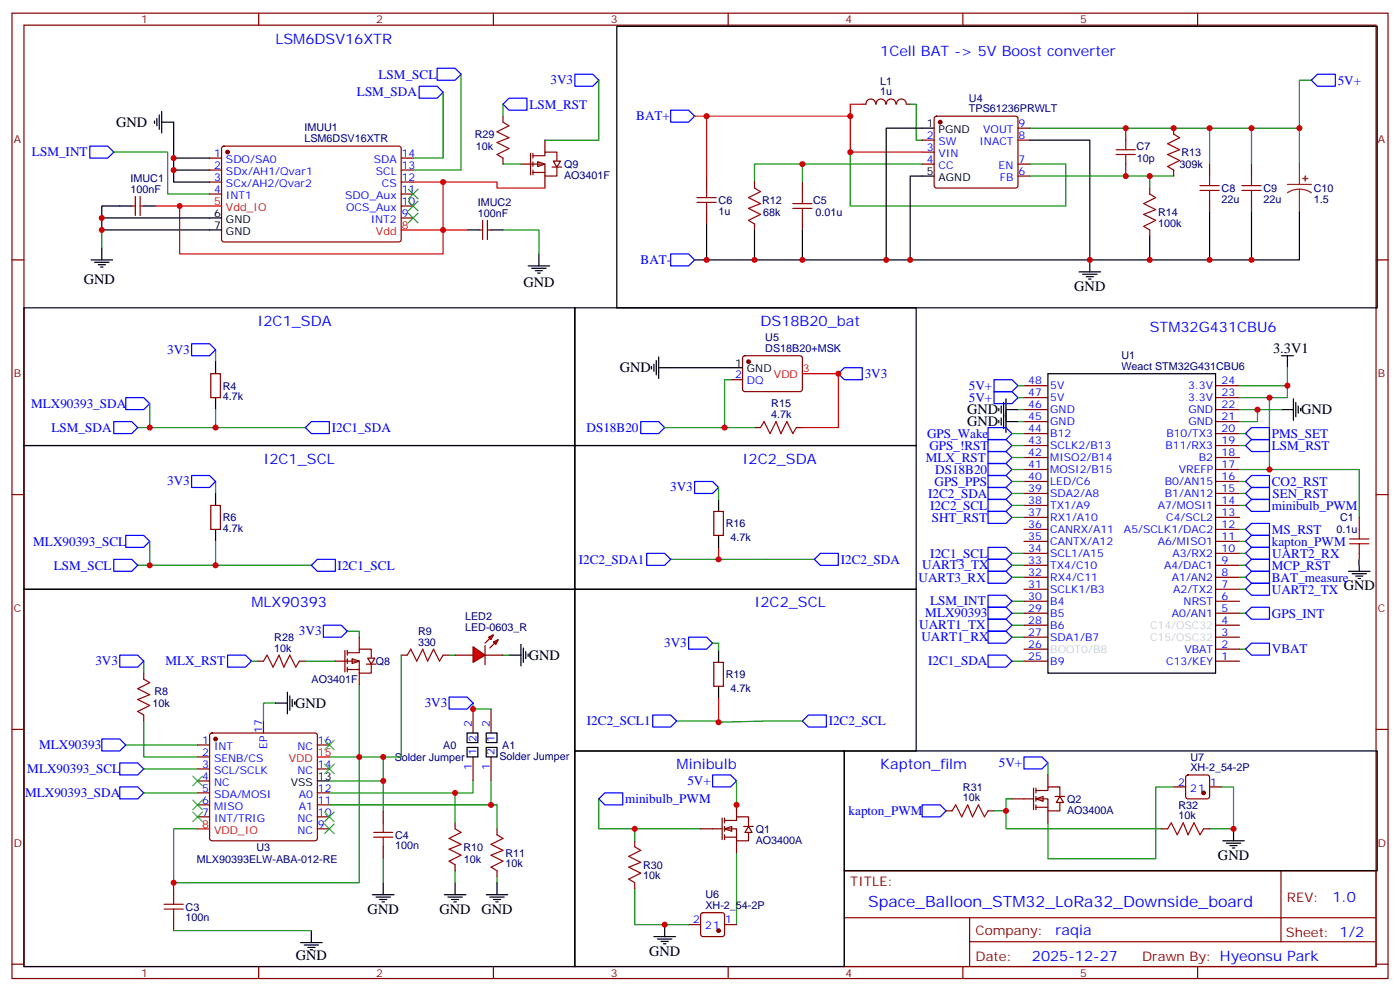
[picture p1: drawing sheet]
<svg xmlns="http://www.w3.org/2000/svg" width="412mm" height="292mm" viewBox="0 0 412 292" stroke-linecap="round" stroke-linejoin="round" font-family="sans-serif">
<g fill="none" stroke="#870000" stroke-width=".35">
<path d="M3.5 3.9h405.4v284.3h-405.4zM7.1 7.4h398.2v277.3h-398.2zM76.2 3.9v3.5M145.3 3.9v3.5M214.5 3.9v3.5M283.6 3.9v3.5M352.8 3.9v3.5M3.5 76.6h3.6M405.3 76.6h3.6M62.1 110.1h2.8v7h-2.8zM3.5 145.7h3.6M62.1 148.9h2.8v7h-2.8z"/>
<path d="M405.3 145.7h3.6M42.3 198.3v1.7M3.5 214.8h3.6M42.3 210.6v1.8M58.2 219.4h3.5M62 216.1l.4-.2h30.4l.5 .2 .2 .5v30.3l-.2 .5-.5 .3h-30.4l-.5-.3-.2-.5v-30.3zM77.6 212.4v3.5M93.5 219.4h3.5M139.3 208.8v7.1M144.6 208.8v7.1M405.3 214.8h3.6M58.2 223h3.5"/>
<path d="M58.2 226.5h3.5M58.2 230h3.5M58.2 233.5h3.5M58.2 237.1h3.5M93.5 226.5h3.5M93.5 233.5h3.5M93.5 237.1h3.5M112.9 238.8v3.6M139.3 223v7M144.6 223v7M51.2 260v3.5M58.2 240.6h3.5"/>
<path d="M93.5 240.6h3.5M93.5 244.1h3.5M112.9 249.4v3.5M134.1 242.4v1.7M134.1 254.7v1.8M146.4 244.1v1.8M146.4 256.5v1.7M248.7 256.5h156.6v28.2h-156.6zM377.3 256.5v20.9M51.2 270.6v3.5M248.7 270.3h156.5M285.6 277.4h119.6"/>
<path d="M285.6 270.3v14.1M3.5 284h3.6M76.2 284.7v3.5M145.3 284.7v3.5M214.5 284.7v3.5M283.6 284.7v3.5M352.8 284.7v3.5M405.3 284h3.6"/>
</g>
<g fill="none" stroke="#008700" stroke-width=".35">
<path d="M63.5 103v3.5M40.6 125.9h49.4M63.5 120.7v5.2M63.5 141.8v3.5M63.5 159.5v7M40.6 166.5h51.1M42.3 212.4v10.6h15.9M139.3 207.1v1.7h5.3M97 223h8.8v37h-54.6v-15.9h7M97 230h15.9v8.8M105.8 223h7.1v7M134.1 233.5v8.9"/>
<path d="M139.3 230v3.5h-42.3M144.6 230v7.1h-47.6M144.6 237.1h1.8v7M112.9 252.9v7.1"/>
</g>
<g fill="none" stroke="#000" stroke-width=".35">
<path d="M7.1 90.7h162.2v40.5h-162.2zM63.5 106.5v3.6M63.5 117.1v3.6M7.1 131.2h162.2v42.4h-162.2zM63.5 145.3v3.6M63.5 155.9v3.6M7.1 173.6h162.2v111.1h-162.2zM137.6 215.9h3.2v2.8h-3.2zM143.2 215.9h3.2v2.8h-3.2zM93.5 230h3.5M137.6 220.1h3.2v2.9h-3.2zM143.2 220.1h3.2v2.9h-3.2z"/>
<path d="M112.9 260v3.5M134.1 260v3.5M146.4 260v3.5M88.5 277.6h6.4M89.6 278.3h4.2M90.7 279h2.1M91.4 279.8h.7M91.7 274.1v3.5M109.7 263.5h6.4M110.8 264.2h4.2M111.8 264.9h2.1M112.5 265.6h.7"/>
<path d="M130.9 263.5h6.3M131.9 264.2h4.3M133 264.9h2.1M133.7 265.6h.7M143.2 263.5h6.4M144.3 264.2h4.2M145.3 264.9h2.2M146 265.6h.8"/>
</g>
<path d="M90 125.9l1.7-1.7h5.3v3.5h-5.3zM91.7 166.5l1.8-1.8h5.3v3.6h-5.3zM35.3 224.7h5.3l1.7 1.8-1.7 1.7h-5.3zM35.3 231.8h5.3l1.7 1.7-1.7 1.8h-5.3z" fill="none" stroke="#00f" stroke-width=".35"/>
<circle cx="63.5" cy="217.7" r=".53" fill="#870000" stroke="#870000" stroke-width=".35"/>
<path d="M93.5 223h3.5M58.2 244.1h3.5" fill="none" stroke="#f00" stroke-width=".35"/>
<path d="M42.3 200l1.8 1.1-3.5 1.7 3.5 1.8-3.5 1.4 3.5 1.8-3.5 1.8 1.7 1M110.1 245.2h5.6M110.1 246.6h5.6M112.9 242.4v2.8M112.9 246.6v2.8M134.1 244.1l1.7 1.1-3.5 1.7 3.5 1.8-3.5 1.4 3.5 1.8-3.5 1.7 1.8 1.1M146.4 245.9l1.8 1-3.6 1.8 3.6 1.8-3.6 1.4 3.6 1.7-3.6 1.8 1.8 1.1M48.3 266.3h5.7M48.3 267.8h5.7M51.2 263.5v2.8M51.2 267.8v2.8" fill="none" stroke="#a10000" stroke-width=".35"/>
<g fill="none" stroke="#3c3" stroke-width=".35">
<path d="M95.6 218l2.8 2.8M98.4 218l-2.8 2.8M56.8 228.6l2.8 2.8M56.8 235.7l2.8 2.8M56.8 239.2l2.8 2.8M59.6 228.6l-2.8 2.8M59.6 235.7l-2.8 2.8M59.6 239.2l-2.8 2.8M95.6 239.2l2.8 2.8M95.6 225.1l2.8 2.8M98.4 239.2l-2.8 2.8M98.4 225.1l-2.8 2.8"/>
<path d="M95.6 242.7l2.8 2.8M98.4 242.7l-2.8 2.8"/>
</g>
<g fill="#f00" stroke="#870000" stroke-width=".35">
<path d="M139.3 190.5l3.6 2.5-3.6 2.1z"/>
<path d="M142.9 190.1v5.7z"/>
</g>
<g fill="#870000" stroke="#870000" stroke-width=".35">
<path d="M142.9 189.4l1.4-1.4z"/>
<path d="M144.3 190.9l1.4-1.5z"/>
</g>
<g fill="#f00" stroke="#870000" stroke-width=".35">
<path d="M143.9 187.7l1.4-.7-.7 1.4z"/>
<path d="M145.3 189.1l1.5-.7-.8 1.4z"/>
</g>
<g fill="none" stroke="#870000" stroke-width=".35">
<path d="M254 30.7h1.1M255.1 30.7a1.41 1.41 0 0 1 1.4-1.5 1.41 1.41 0 0 1 1.4 1.5M258.1 30.7a1.41 1.41 0 0 1 1.4-1.5 1.41 1.41 0 0 1 1.4 1.5M261.1 30.7a1.41 1.41 0 0 1 1.4-1.5 1.41 1.41 0 0 1 1.4 1.5M264.1 30.7a1.41 1.41 0 0 1 1.4-1.5 1.41 1.41 0 0 1 1.4 1.5M267.1 30.7h1M275.4 34.4l.5-.2h23.3l.5 .2 .2 .5v19.8l-.3 .5-.4 .2h-23.3l-.5-.2-.2-.5v-19.8zM299.9 37.7h3.5M331.6 37.7v3.6M345.7 37.7v1.8M208.1 51.9v3.5M222.2 53.6v1.8"/>
<path d="M236.4 53.6v3.6M271.6 41.3h3.6M271.6 48.3h3.6M271.6 44.8h3.6M299.9 41.3h3.5M299.9 48.3h3.5M299.9 51.9h3.5M331.6 48.3v3.6M338.7 55.4v1.8M345.7 50.1v1.8M356.3 48.3v3.6M356.3 58.9v3.5"/>
<path d="M368.7 48.3v3.6M368.7 58.9v3.5M208.1 62.4v3.6M222.2 66v1.7M236.4 64.2v3.5M338.7 67.7v1.8M215.2 111.8h3.5M219 105l.4-.2h16.5l.5 .7-.1 9.4-.6 .5-16.5-.1-.5-.6v-9.2zM222.2 125.9h1.8M234.6 125.9h1.8M210.3 150.6h2.8v7.1h-2.8zM107.9 195.6h2.9"/>
<path d="M118.2 193h1.7M130.5 193h1.8M134.1 193h5.2M142.9 193h5.3M210.3 195.1h2.8v7h-2.8zM345.7 231.8h3.5M349.5 228.5l.5-.3h5.6l.5 .3 .2 .5v5.6l-.2 .5-.5 .2h-5.6l-.5-.2-.3-.5v-5.6zM356.3 231.8h3.5M202.8 272.3h3.6M206.6 269l.5-.2h5.6l.5 .2 .2 .5v5.7l-.2 .5-.5 .2h-5.6l-.5-.3-.2-.4v-5.7zM213.4 272.3h3.6"/>
</g>
<g fill="none" stroke="#a10000" stroke-width=".35">
<path d="M345.7 39.5l1.8 1.1-3.5 1.7 3.5 1.8-3.5 1.4 3.5 1.8-3.5 1.7 1.7 1.1M205.3 58.2h5.7M205.3 59.6h5.7M208.1 55.4v2.8M208.1 59.6v2.8M222.2 55.4l1.8 1-3.5 1.8 3.5 1.8-3.5 1.4 3.5 1.7-3.5 1.8 1.7 1.1M233.5 60h5.7M236.4 57.2v2.8M328.8 44.1h5.6M328.8 45.5h5.6M331.6 41.3v2.8M331.6 45.5v2.8"/>
<path d="M338.7 57.2l1.7 1-3.5 1.8 3.5 1.7-3.5 1.4 3.5 1.8-3.5 1.8 1.8 1M353.5 54.7h5.6M353.5 56.1h5.6M356.3 51.9v2.8M356.3 56.1v2.8M365.8 54.7h5.7M365.8 56.1h5.7M368.7 51.9v2.8M368.7 56.1v2.8M233.5 61.4h5.7M236.4 61.4v2.8M224 125.9l1.1-1.7 1.7 3.5 1.8-3.5 1.4 3.5 1.8-3.5 1.7 3.5 1.1-1.8"/>
<path d="M119.9 193l1.1-1.8 1.8 3.5 1.7-3.5 1.4 3.5 1.8-3.5 1.8 3.5 1-1.7"/>
</g>
<g fill="none" stroke="#000" stroke-width=".35">
<path d="M181.7 7.8h224v82.9h-224zM275.2 37.7h-14.1v38.9M275.2 51.9h-7.1v24.7M303.4 41.3h17.6v35.3M204.6 76.6h3.5M208.1 66v10.6h14.1M222.2 67.7v8.9h98.8M236.4 67.7v8.9M321 76.6v3.5M338.7 69.5v7.1h-17.7M356.3 62.4v14.2h-17.6M368.7 62.4v14.2h-12.4"/>
<path d="M382.8 62.4v14.2h-14.1M169.3 90.7h100.6v40.5h-100.6zM317.9 80.1h6.3M318.9 80.8h4.2M320 81.5h2.1M320.7 82.2h.7M191.9 108v.7M192.6 107.2v2.2M193.3 106.2v4.2M194 108.3h24.7M194 105.1v6.4M169.3 131.2h100.6v42.4h-100.6z"/>
<path d="M211.7 147.1v3.5M211.7 157.7v3.5M169.3 173.6h100.6v47.6h-100.6zM149.9 193h3.6M153.5 189.8v6.3M154.2 190.9v4.2M154.9 191.9v2.1M155.6 192.6v.7M211.7 191.6v3.5M81.1 207.1h3.6M84.7 203.9v6.4M85.4 205v4.2"/>
<path d="M86.1 206v2.1M86.8 206.7v.7M211.7 202.1v3.6M169.3 221.2h79.4v63.5h-79.4zM248.7 221.2h157v35.3h-157zM360.2 247.7h6.3M361.2 248.4h4.3M362.3 249.1h2.1M363 249.8h.7M363.4 244.1v3.6M192.6 275.9h6.4M193.7 276.6h4.2"/>
<path d="M194.7 277.3h2.1M195.4 278h.7M195.8 272.3v3.6"/>
</g>
<g fill="none" stroke="#008700" stroke-width=".35">
<path d="M268.1 30.7h1.8v10.6h1.7M303.4 37.7h79.4v10.6M356.3 37.7v10.6M368.7 37.7v10.6M386.3 23.6h-3.5v14.1M236.4 48.3v5.3M250.5 44.8v15.9h63.5v-12.4h-10.6M271.6 48.3h-49.4v5.3M303.4 51.9h42.3M338.7 51.9v3.5M44.1 118.9v7M215.2 111.8h-1.8v14.1"/>
<path d="M195.8 125.9h26.4M44.1 159.5v7M211.7 143.6v3.5M197.6 164.7h42.3M42.3 194.7v3.6M118.2 193v30h-5.3M132.3 193h1.8M148.2 193h1.7M37 219.4h21.2M81.1 207.1h-3.5v5.3M199.3 212.4h12.4v.3l14.1-.3h10.6M42.3 226.5h15.9"/>
<path d="M42.3 233.5h15.9M359.8 231.8h3.6v12.3h-7.1M134.1 256.5v3.5M146.4 258.2v1.8M217 251.2v21.1M51.2 274.1h40.5M187 261.8v10.5h15.8"/>
</g>
<g fill="none" stroke="#00f" stroke-width=".35">
<path d="M123.5 25.4h5.3l1.7 1.8-1.7 1.7h-5.3zM128.8 20.1h5.3l1.7 1.8-1.7 1.7h-5.3zM169.3 21.9h5.3l1.8 1.7-1.8 1.8h-5.3zM197.6 32.5h5.2l1.8 1.7-1.8 1.8h-5.2zM386.3 23.6l1.8-1.7h5.2v3.5h-5.2zM197.6 74.8h5.2l1.8 1.8-1.8 1.7h-5.2zM37 117.1h5.3l1.8 1.8-1.8 1.8h-5.3zM56.4 101.2h5.3l1.8 1.8-1.8 1.8h-5.3zM246.9 110.1l1.8-1.8h5.3v3.5h-5.3zM33.5 124.2h5.3l1.8 1.7-1.8 1.8h-5.3zM188.7 124.2h5.3l1.8 1.7-1.8 1.8h-5.3zM37 157.7h5.3l1.8 1.8-1.8 1.7h-5.3z"/>
<path d="M56.4 140.1h5.3l1.8 1.7-1.8 1.8h-5.3zM204.6 141.8h5.3l1.8 1.8-1.8 1.7h-5.3zM33.5 164.7h5.3l1.8 1.8-1.8 1.8h-5.3zM190.5 163h5.3l1.8 1.7-1.8 1.8h-5.3zM239.9 164.7l1.8-1.7h5.2v3.5h-5.2zM35.3 193h5.3l1.7 1.7-1.7 1.8h-5.3zM95.2 184.2h5.3l1.8 1.7-1.8 1.8h-5.3zM202.8 187.7h5.3l1.8 1.7-1.8 1.8h-5.3zM30 217.7h5.3l1.7 1.7-1.7 1.8h-5.3zM132.3 205.3h5.3l1.7 1.8-1.7 1.7h-5.3zM192.3 210.6h5.3l1.7 1.8-1.7 1.7h-5.3zM238.1 210.6h5.3v3.5h-5.3l-1.7-1.7z"/>
<path d="M176.4 235.3l1.8-1.8h5.2v3.6h-5.2zM209.9 228.2h5.3l1.8 1.8-1.8 1.8h-5.3zM271.6 237.1h5.3l1.8 1.7-1.8 1.8h-5.3zM301.6 223h5.3l1.8 1.7-1.8 1.8h-5.3z"/>
</g>
<g fill="#870000" stroke="#870000" stroke-width=".35">
<circle cx="276.9" cy="36" r=".53"/>
<circle cx="220.5" cy="106.5" r=".53"/>
<circle cx="211.7" cy="274.1" r=".53"/>
<circle cx="354.5" cy="233.5" r=".53"/>
</g>
<path d="M204.6 34.2h45.9M208.1 34.2v17.7M254 30.7h-3.5v14.1h21.1M236.4 110.1h10.5v15.8h-10.5M211.7 161.2v3.5M211.7 205.7v7" fill="none" stroke="#f00" stroke-width=".35"/>
<path d="M379.2 54.3h7.1M382.8 55.7l-1.9 .3-1.7 .8M382.8 55.7l1.8 .3 1.7 .8M382.8 48.3v6M382.8 55.7v6.7" fill="none" stroke="#8c2424" stroke-width=".35"/>
<g fill="#8c2424" stroke="#8c2424" stroke-width=".35">
<path d="M383.8 52.6h1.4z"/>
<path d="M384.5 51.9v1.4z"/>
</g>
<path d="M108.3 193.9h2.1l-1 1.7z" fill="#fff" stroke="#870000" stroke-width=".35"/>
<path d="M162.6 49.2h2.9M98.8 194.7h7v3.6h3.6v-2.5M101.6 191.6v6.3M102.3 192.3h3.5v-1.1h3.6v2.5M102.3 191.6v1.4M102.3 194v1.4M102.3 196.5v1.4M102.3 197.2h3.5M103.7 194l2.1 .7-2.1 .7zM105.8 187.7v3.5M105.8 198.3v3.5" fill="none" stroke="#870000" stroke-width=".35"/>
<path d="M102.3 185.9h3.5v1.8M105.8 201.8v21.2" fill="none" stroke="#008700" stroke-width=".35"/>
<path d="M67 193h5.3l1.8 1.7-1.8 1.8h-5.3z" fill="none" stroke="#00f" stroke-width=".35"/>
<path d="M163 47.4h2.1l-1.1 1.8z" fill="#fff" stroke="#870000" stroke-width=".35"/>
<g fill="none" stroke="#870000" stroke-width=".35">
<path d="M148.2 34.2v1.8M148.2 46.6v1.7M153.5 48.3h7v3.6h3.5v-2.5M156.3 45.2v6.3M157 45.9h3.5v-1.1h3.5v2.5M157 45.2v1.4M157 47.6v1.4M157 50.1v1.4M157 50.8h3.5M158.4 47.6l2.1 .7-2.1 .7zM160.5 41.3v3.5M160.5 51.9v3.5"/>
<path d="M75.8 194.7h1.8M88.2 194.7h1.8M278.7 238.8h1.8M291 238.8h1.8M187 247.7v1.7M187 260v1.8M342.2 244.1h1.8M354.5 244.1h1.8"/>
</g>
<path d="M176.4 23.6v17.7h-15.9M74.1 194.7h1.7M90 194.7h8.8M176.4 235.3v8.8h30M217 230v8.8M292.8 238.8h3.5v5.3h45.9M298.1 235.3h-1.8v3.5M308.7 224.7v3.5M345.7 231.8h-5.3v21.1h-31.7v-10.5M187 244.1v3.6" fill="none" stroke="#008700" stroke-width=".35"/>
<path d="M148.2 30.7l1.7-1.8h5.3v3.6h-5.3z" fill="none" stroke="#00f" stroke-width=".35"/>
<path d="M148.2 36l1.7 1-3.5 1.8 3.5 1.8-3.5 1.4 3.5 1.7-3.5 1.8 1.8 1.1M77.6 194.7l1.1-1.7 1.7 3.5 1.8-3.5 1.4 3.5 1.8-3.5 1.7 3.5 1.1-1.8M280.5 238.8l1-1.7 1.8 3.5 1.7-3.5 1.5 3.5 1.7-3.5 1.8 3.5 1-1.8M187 249.4l1.7 1.1-3.5 1.7 3.5 1.8-3.5 1.4 3.5 1.8-3.5 1.7 1.8 1.1M344 244.1l1-1.7 1.8 3.5 1.7-3.5 1.5 3.5 1.7-3.5 1.8 3.5 1-1.8" fill="none" stroke="#a10000" stroke-width=".35"/>
<g fill="#fff" stroke="#870000" stroke-width=".35">
<path d="M213.4 244.1l2.1-.7v1.4z"/>
<path d="M220.5 243.4l1 1.8h-2.1z"/>
</g>
<path d="M217 237.1v3.5M206.4 244.1h6.3M212.7 240.9v6.4M213.4 241.7h3.6v-1.1h3.5v2.8M213.4 244.1h3.6v3.6h3.5v-2.5M213.4 246.6h3.6M213.4 240.9v1.5M213.4 243.4v1.4M213.4 245.9v1.4M217 247.7v3.5M219.1 243.4h2.8" fill="none" stroke="#870000" stroke-width=".35"/>
<g fill="#fff" stroke="#870000" stroke-width=".35">
<path d="M305.2 235.3l2.1-.7v1.4z"/>
<path d="M312.2 234.6l1.1 1.8h-2.2z"/>
</g>
<g fill="none" stroke="#870000" stroke-width=".35">
<path d="M39.9 57.9v5.6M41.3 57.9v5.6M61.7 46.6h3.6M61.7 50.1h3.6M61.7 53.6h3.6M61.7 57.2h3.6M65.5 43.2l.5-.2 51.7 .1 .5 .6-.1 27.1-.6 .5-51.8-.1-.4-.6v-26.9zM118.2 46.6h3.5M118.2 50.1h3.5M118.2 53.6h3.5M118.2 57.2h3.5M38.8 60.7h1.1"/>
<path d="M41.3 60.7h1M118.2 64.2h3.5M118.2 60.7h3.5M141.1 67.7h1.1M142.2 64.9v5.7M143.6 64.9v5.7M143.6 67.7h1M301.6 117.1h7.1M301.6 113.6h7.1M358.1 117.1h7M358.1 113.6h7M301.6 138.3h7.1"/>
<path d="M301.6 134.8h7.1M301.6 131.2h7.1M301.6 127.7h7.1M301.6 124.2h7.1M301.6 120.7h7.1M358.1 138.3h7M358.1 134.8h7M358.1 131.2h7M358.1 127.7h7M358.1 124.2h7M358.1 120.7h7M301.6 159.5h7.1"/>
<path d="M301.6 155.9h7.1M301.6 152.4h7.1M301.6 148.9h7.1M301.6 145.3h7.1M301.6 141.8h7.1M358.1 159.5h7M358.1 155.9h7M358.1 152.4h7M358.1 148.9h7M358.1 145.3h7M358.1 141.8h7M400.4 152.4v3.5"/>
<path d="M301.6 177.1h7.1M301.6 173.6h7.1M301.6 170h7.1M301.6 166.5h7.1M301.6 163h7.1M358.1 177.1h7M358.1 173.6h7M358.1 170h7M358.1 166.5h7M358.1 163h7M400.4 163v3.5M301.6 194.7h7.1"/>
<path d="M301.6 191.2h7.1M301.6 187.7h7.1M301.6 184.2h7.1M301.6 180.6h7.1M358.1 194.7h7M358.1 191.2h7M358.1 187.7h7M358.1 184.2h7M358.1 180.6h7M298.1 235.3h6.3M304.4 232.1v6.4M305.2 232.8h3.5v-1h3.5v2.8"/>
<path d="M305.2 235.3h3.5v3.5h3.5v-2.4M305.2 237.8h3.5M305.2 232.1v1.4M305.2 234.6v1.4M305.2 237.1v1.4M308.7 228.2v3.6M308.7 238.8v3.6M310.8 234.6h2.8"/>
</g>
<g fill="none" stroke="#008700" stroke-width=".35">
<path d="M130.5 27.2v19.4h-8.8M135.8 21.9v28.2h-14.1M148.2 30.7v3.5M33.5 44.8h15.9v12.4h12.3M148.2 48.3h5.3M30 67.7v5.3M148.2 67.7h10.5v7.1M299.9 117.1h1.7M299.9 113.6h1.7M373.9 117.1v21.2M379.2 108.3v5.3h-14.1M379.2 113.6v3.5h-14.1"/>
<path d="M298.1 127.7h3.5M298.1 131.2h3.5M298.1 138.3h3.5M298.1 134.8h3.5M299.9 120.7h1.7M299.9 124.2h1.7M365.1 138.3h35.3v14.1M365.1 120.7h12.4M365.1 127.7h1.8M365.1 131.2h1.8M370.4 120.7v3.5h-5.3M298.1 141.8h3.5"/>
<path d="M298.1 145.3h3.5M298.1 148.9h3.5M298.1 152.4h3.5M365.1 141.8h1.8M365.1 145.3h1.8M365.1 148.9h1.8M365.1 155.9h1.8M365.1 159.5h1.8M298.1 177.1h3.5M298.1 166.5h3.5M298.1 163h3.5M298.1 170h3.5"/>
<path d="M365.1 173.6h1.8M365.1 166.5h1.8M365.1 163h1.8M365.1 170h1.8M400.4 164.7v1.8M209.9 189.4h1.8v2.2M298.1 180.6h3.5M298.1 194.7h3.5M298.1 184.2h3.5M298.1 187.7h3.5M365.1 180.6h1.8M365.1 191.2h1.8"/>
</g>
<circle cx="67" cy="44.8" r=".53" fill="#870000" stroke="#870000" stroke-width=".35"/>
<path d="M121.7 53.6h8.8v14.1h-12.3M130.5 53.6h15.9v1.8h14.1M45.9 60.7h19.4M52.9 60.7v14.1h77.6v-7.1h7.1" fill="none" stroke="#f00" stroke-width=".35"/>
<g fill="none" stroke="#000" stroke-width=".35">
<path d="M45.5 35.6v.7M46.2 34.9v2.1M46.9 33.9v4.2M47.6 36h3.6v10.6h10.5M47.6 32.8v6.4M51.2 46.6v3.5h10.5M51.2 50.1v3.5h10.5M26.8 76.6h6.4M27.9 77.3h4.2M28.9 78h2.1M29.6 78.7h.7M30 64.2h35.3"/>
<path d="M30 73v3.6M38.8 60.7h-8.8v7h35.3M42.3 60.7h3.6M137.6 67.7h3.5M144.6 67.7h3.6M155.6 78.3h6.3M156.6 79h4.3M157.7 79.7h2.1M158.7 74.8v3.5M158.4 80.4h.7M294.9 119.6v2.1M295.6 118.5v7.8"/>
<path d="M296.3 117.5v9.9M308.7 110.1h49.4v88.2h-49.4zM377.5 104.8h3.5M379.2 104.8v3.5M381 117.5v6.3M381.7 118.5v4.3M382.4 119.6v2.1M294.2 120.3v.7M294.2 123.8v.7M294.9 123.1v2.1M296.3 120.7h3.6M296.3 124.2h3.6"/>
<path d="M377.5 120.7h3.5M383.1 120.3v.7M397.2 168.3h6.4M398.3 169h4.2M399.3 169.7h2.2M400 170.4h.8M400.4 164.7v3.6"/>
</g>
<path d="M120.3 55.7l2.8 2.9M120.3 59.3l2.8 2.8M123.1 55.7l-2.8 2.9M123.1 59.3l-2.8 2.8M120.3 62.8l2.8 2.8M123.1 62.8l-2.8 2.8" fill="none" stroke="#3c3" stroke-width=".35"/>
<g fill="none" stroke="#00f" stroke-width=".35">
<path d="M26.5 43h5.2l1.8 1.8-1.8 1.8h-5.2zM292.8 111.8h5.3l1.8 1.8-1.8 1.8h-5.3zM292.8 115.4h5.3l1.8 1.7-1.8 1.8h-5.3zM291 125.9h5.3l1.8 1.8-1.8 1.8h-5.3zM291 129.5h5.3l1.8 1.7-1.8 1.8h-5.3zM291 133h5.3l1.8 1.8-1.8 1.7h-5.3zM291 136.5h5.3l1.8 1.8-1.8 1.8h-5.3zM366.9 127.7l1.8-1.8h5.2v3.6h-5.2zM366.9 131.2l1.8-1.7h5.2v3.5h-5.2zM291 140.1h5.3l1.8 1.7-1.8 1.8h-5.3zM291 143.6h5.3l1.8 1.7-1.8 1.8h-5.3zM291 147.1h5.3l1.8 1.8-1.8 1.7h-5.3z"/>
<path d="M291 150.6h5.3l1.8 1.8-1.8 1.8h-5.3zM366.9 141.8l1.8-1.7h5.2v3.5h-5.2zM366.9 145.3l1.8-1.7h5.2v3.5h-5.2zM366.9 148.9l1.8-1.8h5.2v3.5h-5.2zM366.9 155.9l1.8-1.7h5.2v3.5h-5.2zM366.9 159.5l1.8-1.8h5.2v3.5h-5.2zM291 161.2h5.3l1.8 1.8-1.8 1.7h-5.3zM291 164.7h5.3l1.8 1.8-1.8 1.8h-5.3zM291 168.3h5.3l1.8 1.7-1.8 1.8h-5.3zM291 175.3h5.3l1.8 1.8-1.8 1.8h-5.3zM291 178.9h5.3l1.8 1.7-1.8 1.8h-5.3zM366.9 163l1.8-1.8h5.2v3.5h-5.2z"/>
<path d="M366.9 170l1.8-1.7h5.2v3.5h-5.2zM366.9 166.5l1.8-1.8h5.2v3.6h-5.2zM366.9 173.6l1.8-1.8h5.2v3.5h-5.2zM291 182.4h5.3l1.8 1.8-1.8 1.7h-5.3zM291 185.9h5.3l1.8 1.8-1.8 1.7h-5.3zM291 193h5.3l1.8 1.7-1.8 1.8h-5.3zM366.9 180.6l1.8-1.7h5.2v3.5h-5.2zM366.9 191.2l1.8-1.8h5.2v3.6h-5.2z"/>
</g>
<path d="M397.6 158.8h5.6M400.4 155.9v2.9M397.6 160.2h5.6M400.4 160.2v2.8" fill="none" stroke="#a10000" stroke-width=".35"/>
<g fill="#c00">
<circle cx="63.5" cy="125.9" r=".88"/>
<circle cx="63.5" cy="166.5" r=".88"/>
<circle cx="112.9" cy="230" r=".88"/>
<circle cx="51.2" cy="260" r=".88"/>
<circle cx="139.3" cy="208.8" r=".88"/>
<circle cx="144.6" cy="237.1" r=".88"/>
<circle cx="134.1" cy="233.5" r=".88"/>
<circle cx="44.1" cy="166.5" r=".88"/>
<circle cx="44.1" cy="125.9" r=".88"/>
<circle cx="250.5" cy="44.8" r=".88"/>
<circle cx="250.5" cy="34.2" r=".88"/>
<circle cx="268.1" cy="76.6" r=".88"/>
<circle cx="261.1" cy="76.6" r=".88"/>
<circle cx="321" cy="76.6" r=".88"/>
<circle cx="236.4" cy="48.3" r=".88"/>
<circle cx="236.4" cy="76.6" r=".88"/>
<circle cx="208.1" cy="34.2" r=".88"/>
<circle cx="222.3" cy="76.6" r=".88"/>
<circle cx="331.6" cy="37.7" r=".88"/>
<circle cx="331.6" cy="51.9" r=".88"/>
<circle cx="345.7" cy="37.7" r=".88"/>
<circle cx="338.7" cy="51.9" r=".88"/>
<circle cx="356.3" cy="37.7" r=".88"/>
<circle cx="368.7" cy="37.7" r=".88"/>
<circle cx="338.7" cy="76.6" r=".88"/>
<circle cx="356.3" cy="76.6" r=".88"/>
<circle cx="368.7" cy="76.6" r=".88"/>
<circle cx="382.8" cy="37.7" r=".88"/>
<circle cx="208.1" cy="76.6" r=".88"/>
<circle cx="211.7" cy="164.7" r=".88"/>
<circle cx="211.7" cy="212.7" r=".88"/>
<circle cx="112.9" cy="223" r=".88"/>
<circle cx="105.8" cy="223" r=".88"/>
<circle cx="187" cy="244.1" r=".88"/>
<circle cx="195.8" cy="272.3" r=".88"/>
<circle cx="217" cy="237.1" r=".88"/>
<circle cx="296.3" cy="238.8" r=".88"/>
<circle cx="363.4" cy="244.1" r=".88"/>
<circle cx="51.2" cy="46.6" r=".88"/>
<circle cx="51.2" cy="50.1" r=".88"/>
<circle cx="130.5" cy="67.7" r=".88"/>
<circle cx="130.5" cy="53.6" r=".88"/>
<circle cx="52.9" cy="60.7" r=".88"/>
<circle cx="30" cy="64.2" r=".88"/>
<circle cx="213.4" cy="125.9" r=".88"/>
<circle cx="30" cy="67.7" r=".88"/>
<circle cx="370.4" cy="120.6" r=".88"/>
<circle cx="246.9" cy="110.1" r=".88"/>
<circle cx="373.9" cy="117.1" r=".88"/>
<circle cx="373.9" cy="138.3" r=".88"/>
<circle cx="379.2" cy="113.6" r=".88"/>
</g>
<text font-size="4.6" fill="#00f" x="255.8" y="267.1">Space_Balloon_STM32_LoRa32_Downside_board</text>
<g font-size="4.2" fill="#00f">
<text x="81.1" y="13.1">LSM6DSV16XTR</text>
<text x="259.3" y="16.6">1Cell BAT -&gt; 5V Boost converter</text>
<text x="75.8" y="96">I2C1_SDA</text>
<text x="224" y="96">DS18B20_bat</text>
<text x="338.7" y="97.7">STM32G431CBU6</text>
<text x="77.6" y="136.5">I2C1_SCL</text>
<text x="218.7" y="136.5">I2C2_SDA</text>
<text x="74.1" y="178.9">MLX90393</text>
<text x="222.2" y="178.9">I2C2_SCL</text>
<text x="199.3" y="226.5">Minibulb</text>
<text x="259.3" y="226.5">Kapton_film</text>
<text x="392.5" y="265.7">1.0</text>
<text x="310.9" y="275.3">raqia</text>
<text x="304" y="283.1">2025-12-27</text>
</g>
<g font-size="4.2">
<text x="34.2" y="37.4">GND</text>
<text x="24.7" y="83.6">GND</text>
<text x="154.2" y="84.4">GND</text>
<text x="316.4" y="85.7">GND</text>
<text x="375" y="104.1">3.3V1</text>
<text x="182.6" y="109.7">GND</text>
<text x="284.9" y="122.1">GND</text>
<text x="284.9" y="125.6">GND</text>
<text x="383.3" y="122.1">GND</text>
<text x="155.8" y="194.4">GND</text>
<text x="87" y="208.5">GND</text>
<text x="358.8" y="253.3">GND</text>
<text x="108.3" y="269.2">GND</text>
<text x="129.5" y="269.2">GND</text>
<text x="141.8" y="269.2">GND</text>
<text x="191.2" y="281.5">GND</text>
<text x="87.1" y="282.6">GND</text>
</g>
<g font-size="3.9" fill="#00f">
<text x="111.5" y="23.2">LSM_SCL</text>
<text x="105.1" y="28.4">LSM_SDA</text>
<text x="162.1" y="24.8">3V3</text>
<text x="394" y="24.9">5V+</text>
<text x="155.9" y="32">LSM_RST</text>
<text x="187.4" y="35.5">BAT+</text>
<text x="9.4" y="46.1">LSM_INT</text>
<text x="188.7" y="77.8">BAT-</text>
<text x="49.3" y="104.2">3V3</text>
<text x="254.7" y="111.4">3V3</text>
<text x="285.4" y="114.9">5V+</text>
<text x="285.4" y="118.4">5V+</text>
<text x="9.2" y="120.1">MLX90393_SDA</text>
<text x="15.2" y="127.2">LSM_SDA</text>
<text x="97.7" y="127.2">I2C1_SDA</text>
<text x="172.8" y="127.2">DS18B20</text>
<text x="273.1" y="129">GPS_Wake</text>
<text x="374.6" y="129">PMS_SET</text>
<text x="272.7" y="136">MLX_RST</text>
<text x="273.8" y="132.5">GPS_!RST</text>
<text x="374.6" y="132.5">LSM_RST</text>
<text x="49.3" y="143">3V3</text>
<text x="275.3" y="143.1">GPS_PPS</text>
<text x="275.5" y="139.5">DS18B20</text>
<text x="374.6" y="143.1">CO2_RST</text>
<text x="197.4" y="144.7">3V3</text>
<text x="273.4" y="146.6">I2C2_SDA</text>
<text x="374.8" y="146.6">SEN_RST</text>
<text x="274" y="150.1">I2C2_SCL</text>
<text x="274.4" y="153.6">SHT_RST</text>
<text x="374.6" y="150.1">minibulb_PWM</text>
<text x="9.8" y="160.7">MLX90393_SCL</text>
<text x="374.6" y="157.2">MS_RST</text>
<text x="374.6" y="160.8">kapton_PWM</text>
<text x="15.9" y="167.8">LSM_SCL</text>
<text x="99.5" y="167.8">I2C1_SCL</text>
<text x="170.5" y="166">I2C2_SDA1</text>
<text x="247.6" y="166">I2C2_SDA</text>
<text x="271.6" y="167.7">UART3_TX</text>
<text x="274" y="164.2">I2C1_SCL</text>
<text x="374.6" y="167.8">MCP_RST</text>
<text x="374.8" y="164.2">UART2_RX</text>
<text x="270.6" y="171.3">UART3_RX</text>
<text x="374.6" y="171.3">BAT_measure</text>
<text x="274" y="178.3">LSM_INT</text>
<text x="374.6" y="174.9">UART2_TX GND</text>
<text x="270.8" y="185.4">UART1_TX</text>
<text x="272.6" y="181.9">MLX90393</text>
<text x="374.6" y="181.9">GPS_INT</text>
<text x="88.1" y="187.1">3V3</text>
<text x="195.7" y="190.6">3V3</text>
<text x="271.4" y="188.9">UART1_RX</text>
<text x="28.1" y="195.9">3V3</text>
<text x="48.7" y="196">MLX_RST</text>
<text x="273.4" y="196">I2C1_SDA</text>
<text x="374.6" y="192.5">VBAT</text>
<text x="125.1" y="208.2">3V3</text>
<text x="172.9" y="213.6">I2C2_SCL1</text>
<text x="244.1" y="213.7">I2C2_SCL</text>
<text x="11.5" y="220.7">MLX90393</text>
<text x="8" y="227.7">MLX90393_SCL</text>
<text x="294.2" y="226">5V+</text>
<text x="202.5" y="231.3">5V+</text>
<text x="7.4" y="234.8">MLX90393_SDA</text>
<text x="184.2" y="236.6">minibulb_PWM</text>
<text x="250" y="240">kapton_PWM</text>
</g>
<g font-size="3.9" fill="#800">
<text x="250.5" y="261.1">TITLE:</text>
<text x="379.1" y="265.7">REV:</text>
<text x="287.4" y="275.3">Company:</text>
<text x="378.7" y="275.9">Sheet: 1/2</text>
<text x="287.4" y="282.9">Date:</text>
<text x="336.4" y="283">Drawn By: Hyeonsu Park</text>
</g>
<g font-size="3.2" fill="#800">
<text x="41.6" y="6.9">1</text>
<text x="110.8" y="6.9">2</text>
<text x="179.9" y="6.9">3</text>
<text x="249.1" y="6.9">4</text>
<text x="318.2" y="6.9">5</text>
<text x="4.1" y="42">A</text>
<text x="405.9" y="42">A</text>
<text x="4.1" y="111.1">B</text>
<text x="405.9" y="111.1">B</text>
<text x="4.1" y="180.3">C</text>
<text x="405.9" y="180.3">C</text>
<text x="4.1" y="249.4">D</text>
<text x="405.9" y="249.4">D</text>
<text x="41.6" y="287.7">1</text>
<text x="110.8" y="287.7">2</text>
<text x="179.9" y="287.7">3</text>
<text x="249.1" y="287.7">4</text>
<text x="318.2" y="287.7">5</text>
</g>
<g font-size="3.2" fill="#000080">
<text x="259.2" y="28.1">1u</text>
<text x="259.2" y="24.9">L1</text>
<text x="285.4" y="33.1">TPS61236PRWLT</text>
<text x="285.4" y="30">U4</text>
<text x="89.7" y="41.8">LSM6DSV16XTR</text>
<text x="89.7" y="38.7">IMUU1</text>
<text x="139.9" y="40.7">R29</text>
<text x="140.2" y="44.2">10k</text>
<text x="334.8" y="44.2">C7</text>
<text x="334.9" y="47.7">10p</text>
<text x="348" y="46">R13</text>
<text x="38.5" y="53.6">IMUC1</text>
<text x="166.2" y="52.7">AO3401F</text>
<text x="166.2" y="49.5">Q9</text>
<text x="347.4" y="49.5">309k</text>
<text x="38.5" y="56.8">100nF</text>
<text x="359.8" y="59.7">22u</text>
<text x="359.8" y="56.5">C8</text>
<text x="372.2" y="59.7">22u</text>
<text x="372.2" y="56.5">C9</text>
<text x="387" y="59.7">1.5</text>
<text x="387" y="56.5">C10</text>
<text x="140.8" y="63.9">100nF</text>
<text x="140.8" y="60.7">IMUC2</text>
<text x="211.7" y="63.2">1u</text>
<text x="211.7" y="60.1">C6</text>
<text x="224.5" y="60.1">R12</text>
<text x="224.9" y="63.6">68k</text>
<text x="239.5" y="60.1">C5</text>
<text x="240.2" y="63.6">0.01u</text>
<text x="341.1" y="63.6">R14</text>
<text x="341.1" y="66.7">100k</text>
<text x="225.4" y="100.4">U5</text>
<text x="225.4" y="103.6">DS18B20+MSK</text>
<text x="330.4" y="105.8">U1</text>
<text x="330.4" y="109">Weact STM32G431CBU6</text>
<text x="65.6" y="117.9">4.7k</text>
<text x="65.6" y="114.7">R4</text>
<text x="227.2" y="119.9">R15</text>
<text x="227.2" y="123.1">4.7k</text>
<text x="65.6" y="153.6">R6</text>
<text x="213.8" y="155.3">R16</text>
<text x="394.8" y="153.6">C1</text>
<text x="65.6" y="156.7">4.7k</text>
<text x="215.2" y="159.5">4.7k</text>
<text x="393.7" y="157.1">0.1u</text>
<text x="137" y="185.9">LED-0603_R</text>
<text x="137" y="182.7">LED2</text>
<text x="80.8" y="191.9">10k</text>
<text x="80.8" y="188.8">R28</text>
<text x="123.1" y="190.1">330</text>
<text x="123.1" y="187">R9</text>
<text x="110.7" y="195.9">Q8</text>
<text x="91.8" y="201.2">AO3401F</text>
<text x="213.8" y="199.8">R19</text>
<text x="215.2" y="203.9">4.7k</text>
<text x="44.9" y="208.2">10k</text>
<text x="45.5" y="204.7">R8</text>
<text x="130.6" y="220.6">A0</text>
<text x="148" y="220.6">A1</text>
<text x="116.3" y="224.1">Solder Jumper</text>
<text x="147.1" y="223.7">Solder Jumper</text>
<text x="350.7" y="227.2">XH-2_54-2P</text>
<text x="350.7" y="224">U7</text>
<text x="283.6" y="232.9">R31</text>
<text x="283.6" y="236">10k</text>
<text x="314.3" y="239.6">AO3400A</text>
<text x="314.3" y="236.5">Q2</text>
<text x="347.1" y="238.2">R32</text>
<text x="222.6" y="245.3">Q1</text>
<text x="347.1" y="241.3">10k</text>
<text x="75.6" y="250.7">U3</text>
<text x="116.4" y="250.2">100n</text>
<text x="116.4" y="247">C4</text>
<text x="136.5" y="250.6">R10</text>
<text x="222.6" y="248.5">AO3400A</text>
<text x="58" y="254.1">MLX90393ELW-ABA-012-RE</text>
<text x="136.7" y="254.1">10k</text>
<text x="148.9" y="255.5">10k</text>
<text x="148.9" y="252.3">R11</text>
<text x="189.4" y="255.9">R30</text>
<text x="189.4" y="259">10k</text>
<text x="54.7" y="268.2">C3</text>
<text x="207.8" y="267.8">XH-2_54-2P</text>
<text x="207.8" y="264.6">U6</text>
<text x="54.7" y="271.4">100n</text>
</g>
<g font-size="3.2" fill="#00f">
<text x="273" y="40.9">2</text>
<text x="289.6" y="39.2">VOUT</text>
<text x="300" y="37.4">9</text>
<text x="300" y="40.9">8</text>
<text x="63.1" y="46.2">1</text>
<text x="66.6" y="48">SDO/SA0</text>
<text x="110.1" y="48">SDA</text>
<text x="118.4" y="46.2">14</text>
<text x="273" y="48">4</text>
<text x="273" y="44.5">3</text>
<text x="276.5" y="46.2">VIN</text>
<text x="276.5" y="42.7">SW</text>
<text x="288.5" y="42.7">INACT</text>
<text x="300" y="48">7</text>
<text x="63.1" y="49.7">2</text>
<text x="63.1" y="53.3">3</text>
<text x="66.6" y="51.5">SDx/AH1/Qvar1</text>
<text x="110.7" y="51.5">SCL</text>
<text x="118.4" y="53.3">12</text>
<text x="118.4" y="49.7">13</text>
<text x="276.5" y="49.7">CC</text>
<text x="294.2" y="49.7">EN</text>
<text x="294.6" y="53.3">FB</text>
<text x="300" y="51.5">6</text>
<text x="63.1" y="56.8">4</text>
<text x="66.6" y="55">SCx/AH2/Qvar2</text>
<text x="66.6" y="58.6">INT1</text>
<text x="101.7" y="58.6">SDO_Aux</text>
<text x="112.5" y="55">CS</text>
<text x="118.4" y="56.8">11</text>
<text x="101.9" y="62.1">OCS_Aux</text>
<text x="109.2" y="65.6">INT2</text>
<text x="118.4" y="63.9">9</text>
<text x="118.4" y="60.3">10</text>
<text x="216.5" y="111.5">2</text>
<text x="220" y="113.2">DQ</text>
<text x="302.9" y="113.2">48</text>
<text x="359.8" y="113.2">24</text>
<text x="302.9" y="116.8">47</text>
<text x="309.4" y="118.2">5V</text>
<text x="309.4" y="114.7">5V</text>
<text x="350" y="118.2">3.3V</text>
<text x="350" y="114.7">3.3V</text>
<text x="359.8" y="116.8">23</text>
<text x="302.9" y="123.8">45</text>
<text x="302.9" y="120.3">46</text>
<text x="309.4" y="125.2">GND</text>
<text x="309.4" y="121.7">GND</text>
<text x="350.1" y="125.2">GND</text>
<text x="350.1" y="121.7">GND</text>
<text x="359.8" y="123.8">21</text>
<text x="359.8" y="120.3">22</text>
<text x="302.9" y="130.9">43</text>
<text x="302.9" y="127.4">44</text>
<text x="309.4" y="128.8">B12</text>
<text x="343.6" y="128.8">B10/TX3</text>
<text x="359.8" y="130.9">19</text>
<text x="359.8" y="127.4">20</text>
<text x="302.9" y="137.9">41</text>
<text x="302.9" y="134.4">42</text>
<text x="309.4" y="135.8">MISO2/B14</text>
<text x="309.4" y="132.3">SCLK2/B13</text>
<text x="343.3" y="132.3">B11/RX3</text>
<text x="353.2" y="135.8">B2</text>
<text x="359.8" y="137.9">17</text>
<text x="359.8" y="134.4">18</text>
<text x="302.9" y="141.5">40</text>
<text x="309.4" y="142.9">LED/C6</text>
<text x="309.4" y="139.3">MOSI2/B15</text>
<text x="343.2" y="142.9">B0/AN15</text>
<text x="347.2" y="139.3">VREFP</text>
<text x="359.8" y="141.5">16</text>
<text x="302.9" y="148.5">38</text>
<text x="302.9" y="145">39</text>
<text x="309.4" y="149.9">TX1/A9</text>
<text x="309.4" y="146.4">SDA2/A8</text>
<text x="341" y="149.9">A7/MOSI1</text>
<text x="343.2" y="146.4">B1/AN12</text>
<text x="359.8" y="148.5">14</text>
<text x="359.8" y="145">15</text>
<text x="302.9" y="155.6">36</text>
<text x="302.9" y="152">37</text>
<text x="309.4" y="153.5">RX1/A10</text>
<text x="343.5" y="153.5">C4/SCL2</text>
<text x="359.8" y="155.6">12</text>
<text x="359.8" y="152">13</text>
<text x="302.9" y="159.1">35</text>
<text x="309.4" y="160.5">CANTX/A12</text>
<text x="309.4" y="157">CANRX/A11</text>
<text x="331.1" y="157">A5/SCLK1/DAC2</text>
<text x="341" y="160.5">A6/MISO1</text>
<text x="359.8" y="159.1">11</text>
<text x="302.9" y="166.2">33</text>
<text x="302.9" y="162.6">34</text>
<text x="309.4" y="167.6">TX4/C10</text>
<text x="309.4" y="164">SCL1/A15</text>
<text x="342.9" y="167.6">A4/DAC1</text>
<text x="345.3" y="164">A3/RX2</text>
<text x="359.8" y="166.2">9</text>
<text x="359.8" y="162.6">10</text>
<text x="302.9" y="173.2">31</text>
<text x="302.9" y="169.7">32</text>
<text x="309.4" y="171.1">RX4/C11</text>
<text x="345.2" y="171.1">A1/AN2</text>
<text x="359.8" y="173.2">7</text>
<text x="359.8" y="169.7">8</text>
<text x="302.9" y="176.7">30</text>
<text x="309.4" y="178.2">B4</text>
<text x="309.4" y="174.6">SCLK1/B3</text>
<text x="345.6" y="174.6">A2/TX2</text>
<text x="348.7" y="178.2">NRST</text>
<text x="359.8" y="176.7">6</text>
<text x="302.9" y="183.8">28</text>
<text x="302.9" y="180.3">29</text>
<text x="309.4" y="185.2">B6</text>
<text x="309.4" y="181.7">B5</text>
<text x="345.2" y="181.7">A0/AN1</text>
<text x="359.8" y="183.8">4</text>
<text x="359.8" y="180.3">5</text>
<text x="302.9" y="190.9">26</text>
<text x="302.9" y="187.3">27</text>
<text x="309.4" y="188.7">SDA1/B7</text>
<text x="359.8" y="190.9">2</text>
<text x="359.8" y="187.3">3</text>
<text x="302.9" y="194.4">25</text>
<text x="309.4" y="195.8">B9</text>
<text x="343.5" y="195.8">C13/KEY</text>
<text x="348.9" y="192.3">VBAT</text>
<text x="359.8" y="194.4">1</text>
<text x="77.3" y="215.9" transform="rotate(-90 77.3 215.9)">17</text>
<text x="139" y="214.1" transform="rotate(-90 139 214.1)">2</text>
<text x="144.3" y="214.1" transform="rotate(-90 144.3 214.1)">2</text>
<text x="59.5" y="219.1">1</text>
<text x="63" y="220.8">INT</text>
<text x="78.7" y="220.5" transform="rotate(-90 78.7 220.5)">EP</text>
<text x="87.6" y="220.8">NC</text>
<text x="93.7" y="219.1">16</text>
<text x="140.4" y="218.6" transform="rotate(-90 140.4 218.6)">2</text>
<text x="145.7" y="218.6" transform="rotate(-90 145.7 218.6)">1</text>
<text x="59.5" y="222.6">2</text>
<text x="59.5" y="226.1">3</text>
<text x="63" y="224.4">SENB/CS</text>
<text x="63" y="227.9">SCL/SCLK</text>
<text x="87.6" y="227.9">NC</text>
<text x="93.7" y="226.1">14</text>
<text x="139" y="226.7" transform="rotate(-90 139 226.7)">1</text>
<text x="140.4" y="222.3" transform="rotate(-90 140.4 222.3)">1</text>
<text x="144.3" y="226.7" transform="rotate(-90 144.3 226.7)">1</text>
<text x="145.7" y="222.3" transform="rotate(-90 145.7 222.3)">2</text>
<text x="59.5" y="229.7">4</text>
<text x="59.5" y="233.2">5</text>
<text x="63" y="231.4">NC</text>
<text x="93.7" y="233.2">12</text>
<text x="347.1" y="231.4">2</text>
<text x="350.6" y="233.2">21</text>
<text x="356.5" y="231.4">1</text>
<text x="59.5" y="236.7">6</text>
<text x="63" y="235">SDA/MOSI</text>
<text x="63" y="238.5">MISO</text>
<text x="88" y="238.5">A1</text>
<text x="88" y="235">A0</text>
<text x="93.7" y="236.7">11</text>
<text x="59.5" y="240.2">7</text>
<text x="63" y="242">INT/TRIG</text>
<text x="87.6" y="245.5">NC</text>
<text x="87.6" y="242">NC</text>
<text x="93.7" y="243.8">9</text>
<text x="93.7" y="240.2">10</text>
<text x="204.2" y="272">2</text>
<text x="207.7" y="273.8">21</text>
<text x="213.6" y="272">1</text>
</g>
<g font-size="3.2">
<text x="273" y="37.4">1</text>
<text x="276.5" y="39.2">PGND</text>
<text x="273" y="51.5">5</text>
<text x="276.5" y="53.3">AGND</text>
<text x="63.1" y="63.9">6</text>
<text x="66.6" y="65.6">GND</text>
<text x="63.1" y="67.4">7</text>
<text x="66.6" y="69.1">GND</text>
<text x="216.5" y="108">1</text>
<text x="220" y="109.7">GND</text>
<text x="85.7" y="231.4">VSS</text>
<text x="93.7" y="229.7">13</text>
</g>
<g font-size="3.2" fill="#f00">
<text x="63.1" y="60.3">5</text>
<text x="66.6" y="62.1">Vdd_IO</text>
<text x="110.8" y="69.1">Vdd</text>
<text x="118.4" y="67.4">8</text>
<text x="228" y="111.5">VDD</text>
<text x="236.5" y="109.7">3</text>
<text x="85.1" y="224.4">VDD</text>
<text x="93.7" y="222.6">15</text>
<text x="59.5" y="243.8">8</text>
<text x="63" y="245.5">VDD_IO</text>
</g>
<g font-size="3.2" fill="#ccc">
<text x="338.8" y="185.2">C14/OSC32</text>
<text x="338.8" y="188.7">C15/OSC32</text>
<text x="309.4" y="192.3">BOOT0/B8</text>
</g>
</svg>
